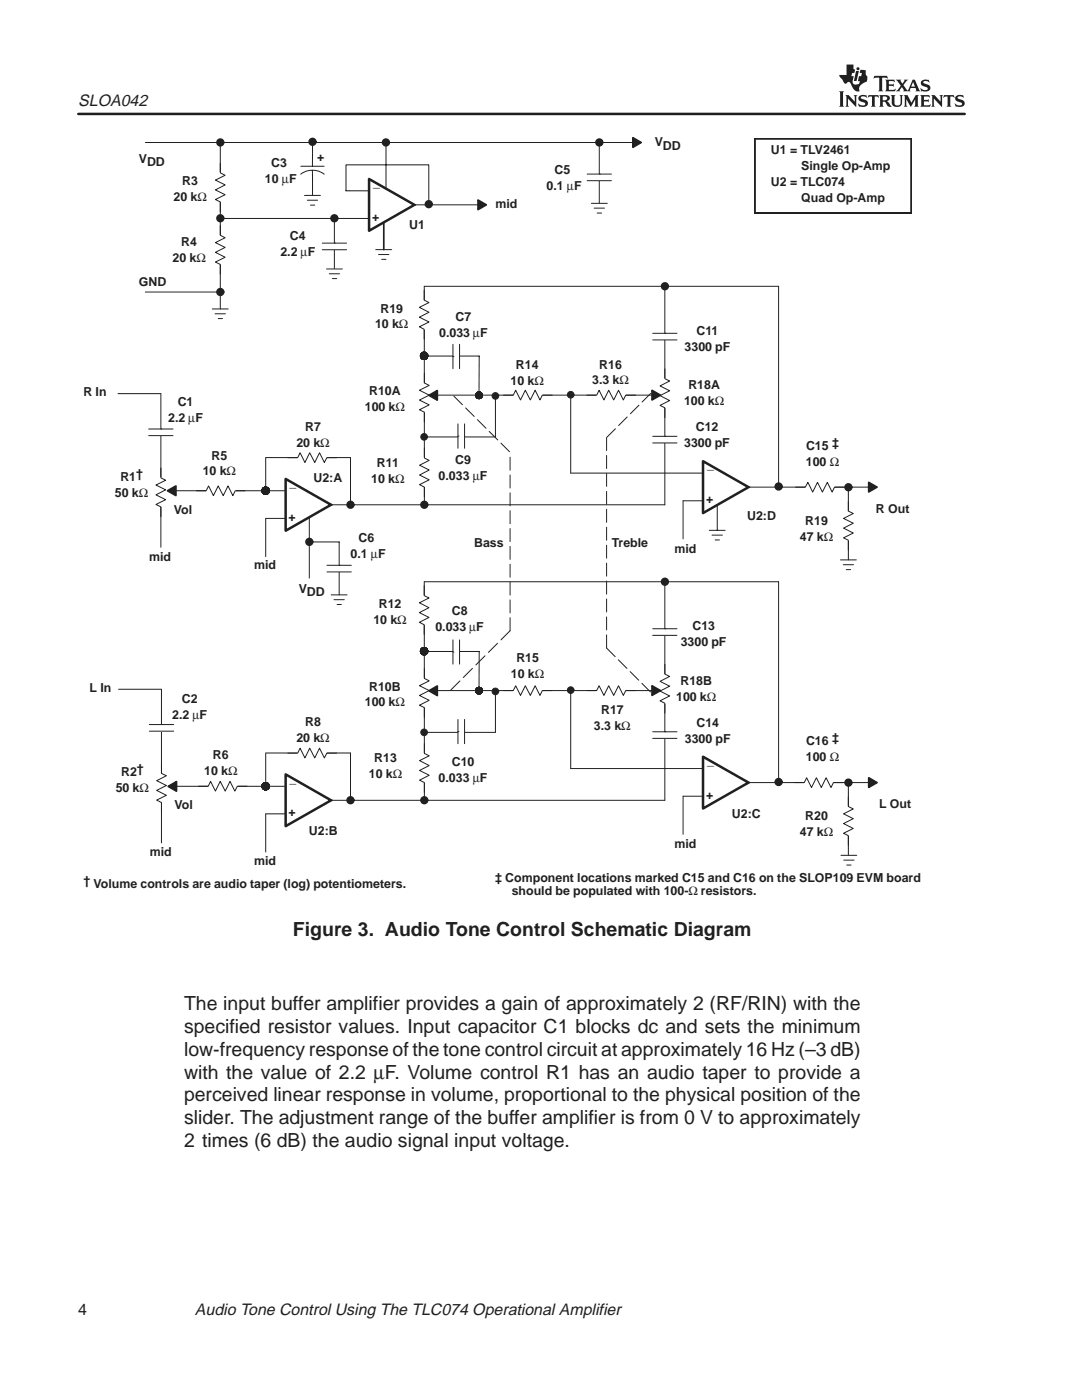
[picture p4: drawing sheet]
<svg xmlns="http://www.w3.org/2000/svg" width="216mm" height="279mm" viewBox="0 0 216 279" stroke-linecap="round" stroke-linejoin="round" font-family="sans-serif">
<path d="M15.6 22.7h176.9" fill="none" stroke="#231f20" stroke-width=".5"/>
<g fill="#231f20">
<path d="M170.8 14.2h.6l-.5 2h-.5z"/>
<path d="M175.4 19h1.5a.62 .62 0 0 1 .7 .7l-.2 .3-.5 .2 1 1-.1 .1a.9 .9 0 0 1-1.1-.8l-.1-.2h-.5v.7l.3 .3h-1l.2-.2v-1.9z" fill-rule="evenodd"/>
<path d="M178.8 15.9h1l-.1 .3 .4 .5 .4-.6-.1-.2h.8l-.9 1.1 .8 1.1 1-2.2h.4l.9 2 .3 .3h-1l.1-.2-.1-.4h-1l-.2 .5 .2 .1h-1.5l.2-.2-.4-.6-.5 .6 .1 .2h-.8l.9-1.1z" fill-rule="evenodd"/>
<path d="M190.7 19.2l.6-.2 .9-.1 .1 .6-.7-.3-.4 .1a.33 .33 0 0 0 0 .4 .33 .33 0 0 0 .4 .1 .77 .77 0 0 1 .9 .7 .77 .77 0 0 1-.8 .8h-1l-.2-.6 .8 .3h.4l.3-.2a.34 .34 0 0 0-.4-.4 .86 .86 0 0 1-1-1z" fill-rule="evenodd"/>
<path d="M188.4 19h1.9l.1 .5-.3-.2h-.5v1.8l.2 .2h-.9l.2-.3v-1.6l-.4-.1-.5 .2z" fill-rule="evenodd"/>
<path d="M183.6 19h1.8l.1 .5-.3-.2h-.8v.6h.7l.2-.1v.6l-.2-.2h-.7v.8h.9l.4-.2-.1 .5h-2l.2-.3v-1.8z" fill-rule="evenodd"/>
<path d="M185.8 19h.7l1.2 1.3v-1l-.2-.3h.7l-.2 .3v2l-1.7-1.6v1.4l.2 .2h-.7l.2-.2v-1.9z" fill-rule="evenodd"/>
<path d="M180.3 19h.8l.8 1.5 .8-1.5h.7l-.3 .2v1.9l.3 .2h-1l.2-.2v-1.3l-.9 1.5-.9-1.5v1.2l.3 .3h-.8l.2-.3v-1.7z" fill-rule="evenodd"/>
<path d="M171.5 19.2l.6-.3 .6 .1 .1-.1 .2 .6-.9-.3a.29 .29 0 0 0-.3 .3 .29 .29 0 0 0 .4 .3 .84 .84 0 0 1 .9 1.1l-.5 .4h-1.2l-.2-.6 .6 .3 .8-.1a.32 .32 0 0 0 0-.3 .32 .32 0 0 0-.3-.2l-.3-.1a.71 .71 0 0 1-.6-.4 .71 .71 0 0 1 .1-.7z" fill-rule="evenodd"/>
<path d="M173.3 19h1.9l.2 .5-.3-.2h-.6v1.8l.2 .2h-.9l.2-.2v-1.8h-.5l-.3 .2z" fill-rule="evenodd"/>
<path d="M177.7 19h1l-.2 .2v1.4a.65 .65 0 0 0 .6 .5 .65 .65 0 0 0 .6-.5v-1.3l-.2-.3h.7l-.2 .2v1.3l-.1 .5a1.3 1.3 0 0 1-1.6 .2l-.3-.4-.1-1.6z" fill-rule="evenodd"/>
<path d="M168.7 19h.6l1.3 1.3v-1l-.3-.3h.8l-.2 .2v2.1l-1.7-1.6v1.4l.2 .2h-.7l.2-.4v-1.6z" fill-rule="evenodd"/>
<path d="M167.4 18.2h1l-.2 .3v2.5l.2 .3h-1l.2-.3v-2.5z" fill-rule="evenodd"/>
<path d="M174.5 15.1h2.5l.2 .6-.5-.2-.7 .1v2.3l.2 .3h-1l.2-.3v-2.3l-.8-.1-.3 .2z" fill-rule="evenodd"/>
<path d="M176.6 15.9h1.8l.1 .5-.4-.2h-.7v.6h.7l.2-.1v.6l-.2-.2h-.7v.8h.8l.6-.2-.2 .5h-2l.2-.4v-1.5z" fill-rule="evenodd"/>
<path d="M183.9 16.1l.6-.2h.8l.2 .5-.6-.2h-.5a.25 .25 0 0 0-.2 .3 .25 .25 0 0 0 .3 .2l.4 .1a.73 .73 0 0 1 .8 .8 .73 .73 0 0 1-.9 .7h-.9l-.3-.7 .5 .3 .7 .1a.35 .35 0 0 0 .3-.4 .35 .35 0 0 0-.5-.3h-.1a.7 .7 0 0 1-.7-.4 .7 .7 0 0 1 .1-.8z" fill-rule="evenodd"/>
<path d="M168.9 12.9h1.4v.9l.3 .1-.1 .7h-.5l-.1 .6h.4l-.2 .9 .1 .5a.89 .89 0 0 0 1.2 .1l.2-.5-.4-.1 .2-.9h.4l.2-.6h-.5l.2-.7 1.1 .1v.9l.2 .3 .1 .6a.59 .59 0 0 1-.7 .7 1.24 1.24 0 0 0-.9 1.7l-.2 .1a1.88 1.88 0 0 1-1.6-1.6 .46 .46 0 0 0-.4-.4 .46 .46 0 0 0-.5 .4l-.3-.1-.9-1.3-.1-.3h1.4z" fill-rule="evenodd"/>
<circle cx="171.2" cy="13.7" r=".3"/>
</g>
<g fill="#fff">
<path d="M182.2 16.4l.4 .9h-.8z"/>
<path d="M176.2 19.3l.7 .1a.39 .39 0 0 1 .1 .4 .39 .39 0 0 1-.4 .2h-.5z" fill-rule="evenodd"/>
</g>
<path d="M44 28.4v33.3M62.4 28.3v10.7M119.6 28.4v12.2M66.7 44v9.6M84.7 116.1v43.6M132.7 116.1v43.6M85.6 137.8h46.2M53.1 150.3h16.8M149.4 156.2h25.6M169.3 156.2v14.5" fill="none" stroke="#231f20" stroke-width=".2"/>
<path d="M57 154.5l9.1 5.2-9.1 5.2z" fill="none" stroke="#231f20" stroke-width=".5"/>
<circle cx="66.1" cy="159.7" r=".17" fill="#231f20"/>
<path d="M35.2 156.9h21.7M66.1 159.7h66.6M53 162.4h3.9" fill="none" stroke="#231f20" stroke-width=".2"/>
<circle cx="53" cy="156.9" r=".66" fill="#231f20" stroke="#231f20" stroke-width=".34"/>
<circle cx="53" cy="156.9" r=".17" fill="#231f20"/>
<path d="M53 150.3v6.6" fill="none" stroke="#231f20" stroke-width=".2"/>
<path d="M59.4 149.4h5.8v1.9h-5.8z" fill-rule="evenodd" fill="#fff"/>
<path d="M57.4 150.3h2l.5-1 .9 2 1-2 1 2 1-2 .9 2 .5-1h2M69.9 150.3v9.4" fill="none" stroke="#231f20" stroke-width=".2"/>
<circle cx="69.9" cy="159.7" r=".66" fill="#231f20" stroke="#231f20" stroke-width=".34"/>
<circle cx="69.9" cy="159.7" r=".17" fill="#231f20"/>
<circle cx="84.6" cy="130" r=".66" fill="#231f20" stroke="#231f20" stroke-width=".34"/>
<circle cx="84.6" cy="130" r=".17" fill="#231f20"/>
<path d="M83.7 135.4h2v5.8h-2z" fill-rule="evenodd" fill="#fff"/>
<path d="M84.7 133.4v2l.9 .5-1.9 .9 1.9 1-1.9 1 1.9 1-1.9 .9 1 .5v2M84.6 146.1h.1" fill="none" stroke="#231f20" stroke-width=".2"/>
<circle cx="84.6" cy="146.2" r=".66" fill="#231f20" stroke="#231f20" stroke-width=".2"/>
<path d="M83.7 150.3h2v5.9h-2z" fill-rule="evenodd" fill="#fff"/>
<path d="M84.7 148.4v2l.9 .4-1.9 1 1.9 1-1.9 1 1.9 .9-1.9 1 1 .5v1.9" fill="none" stroke="#231f20" stroke-width=".2"/>
<circle cx="84.7" cy="159.7" r=".66" fill="#231f20" stroke="#231f20" stroke-width=".34"/>
<circle cx="84.7" cy="159.7" r=".17" fill="#231f20"/>
<path d="M84.9 130h10.7v7.7M84.9 146.2h14" fill="none" stroke="#231f20" stroke-width=".2"/>
<path d="M102.4 136.9h5.9v1.9h-5.9z" fill-rule="evenodd" fill="#fff"/>
<path d="M100.5 137.8h1.9l.5-.9 1 1.9 .9-1.9 1 1.9 1-1.9 .9 1.9 .5-1h2M113.9 138v15.4" fill="none" stroke="#231f20" stroke-width=".2"/>
<circle cx="113.9" cy="137.7" r=".66" fill="#231f20" stroke="#231f20" stroke-width=".2"/>
<path d="M131.7 134.5h2v5.8h-2z" fill-rule="evenodd" fill="#fff"/>
<path d="M132.7 132.6v1.9l.9 .5-1.9 1 1.9 .9-1.9 1 1.9 1-1.9 1 1 .4v2" fill="none" stroke="#231f20" stroke-width=".2"/>
<path d="M140.3 151l9.1 5.2-9.1 5.2z" fill="none" stroke="#231f20" stroke-width=".5"/>
<circle cx="149.4" cy="156.2" r=".17" fill="#231f20"/>
<path d="M155.4 116.1v40.1M113.9 153.4h26.2M136.3 158.9h3.9" fill="none" stroke="#231f20" stroke-width=".2"/>
<circle cx="155.4" cy="156.1" r=".66" fill="#231f20" stroke="#231f20" stroke-width=".34"/>
<circle cx="155.4" cy="156.1" r=".17" fill="#231f20"/>
<path d="M85.6 137.9l1.7-1v1.9z" fill="#231f20" stroke="#231f20" stroke-width=".34"/>
<path d="M168.4 160.9h1.9v5.9h-1.9z" fill-rule="evenodd" fill="#fff"/>
<path d="M169.3 159v2l1 .4-2 1 2 1-2 1 2 .9-2 1 1 .5v1.9M167.8 170.7h3.2M168.4 171.7h2M169 172.6h.8" fill="none" stroke="#231f20" stroke-width=".2"/>
<path d="M59.9 30.7h4.8v5.1h-4.8z" fill-rule="evenodd" fill="#fff"/>
<path d="M60 34.8a3.8 3.8 0 0 1 4.7 0M60 33.2h4.7M60.8 39h3.1M61.3 40h2.1M62.3 34l.1 1.8M62.4 30.6l-.1 2.6M61.9 40.9h.9" fill="none" stroke="#231f20" stroke-width=".2"/>
<path d="M83.7 118.8h2v5.9h-2z" fill-rule="evenodd" fill="#fff"/>
<path d="M150.6 27.7h31.3v14.8h-31.3zM84.6 116.9v2l1 .4-1.9 1 1.9 1-1.9 1 1.9 .9-1.9 1 .9 .5v1.9M98.9 138h.1M98.9 138v8.2" fill="none" stroke="#231f20" stroke-width=".2"/>
<g fill="#231f20" stroke="#231f20" stroke-width=".2">
<circle cx="98.8" cy="138" r=".66"/>
<circle cx="95.6" cy="137.8" r=".66"/>
</g>
<path d="M131.4 146.1h2.7v1.3h-2.7z" fill-rule="evenodd" fill="#fff"/>
<path d="M130.2 147.4h4.9M130.2 146h4.9M132.7 146h.1" fill="none" stroke="#231f20" stroke-width=".2"/>
<path d="M90.5 128.7h1.2v2.6h-1.2z" fill-rule="evenodd" fill="#fff"/>
<path d="M90.4 130.1h.1M90.4 127.7v4.8M91.7 127.7v4.8" fill="none" stroke="#231f20" stroke-width=".2"/>
<path d="M91.4 144.6h1.3v2.6h-1.3z" fill-rule="evenodd" fill="#fff"/>
<path d="M91.4 146h.1M91.4 143.6v4.8M92.7 143.6v4.8M136.3 158.9v7.6M53 162.4v7.6" fill="none" stroke="#231f20" stroke-width=".2"/>
<path d="M101.8 125.9l-11.9 11.9" fill="none" stroke="#231f20" stroke-width=".2" stroke-dasharray="2.6 1"/>
<path d="M90.6 79.1l11.2 11.2" fill="none" stroke="#231f20" stroke-width=".2" stroke-dasharray="2.4 .9"/>
<circle cx="53" cy="156.9" r=".66" fill="#231f20" stroke="#231f20" stroke-width=".34"/>
<circle cx="53" cy="156.9" r=".17" fill="#231f20"/>
<circle cx="84.6" cy="130" r=".66" fill="#231f20" stroke="#231f20" stroke-width=".34"/>
<circle cx="84.6" cy="130" r=".17" fill="#231f20"/>
<path d="M59.9 30.7h4.8v5.1h-4.8z" fill-rule="evenodd" fill="#fff"/>
<path d="M60 34.8a3.8 3.8 0 0 1 4.7 0M60 33.2h4.7M62.3 34l.1 1.8M62.4 30.6l-.1 2.6M150.6 27.7h31.3v14.8h-31.3z" fill="none" stroke="#231f20" stroke-width=".2"/>
<circle cx="95.6" cy="137.8" r=".66" fill="#231f20" stroke="#231f20" stroke-width=".2"/>
<circle cx="53" cy="156.9" r=".66" fill="#231f20" stroke="#231f20" stroke-width=".34"/>
<circle cx="53" cy="156.9" r=".17" fill="#231f20"/>
<circle cx="84.6" cy="130" r=".66" fill="#231f20" stroke="#231f20" stroke-width=".34"/>
<circle cx="84.6" cy="130" r=".17" fill="#231f20"/>
<circle cx="95.6" cy="137.8" r=".66" fill="#231f20" stroke="#231f20" stroke-width=".2"/>
<path d="M150.6 27.7h31.3v14.8h-31.3z" fill="none" stroke="#231f20" stroke-width=".2"/>
<circle cx="53" cy="156.9" r=".66" fill="#231f20" stroke="#231f20" stroke-width=".34"/>
<circle cx="53" cy="156.9" r=".17" fill="#231f20"/>
<circle cx="84.6" cy="130" r=".66" fill="#231f20" stroke="#231f20" stroke-width=".34"/>
<circle cx="84.6" cy="130" r=".17" fill="#231f20"/>
<path d="M59.9 30.7h4.8v5.1h-4.8z" fill-rule="evenodd" fill="#fff"/>
<path d="M60 34.8a3.8 3.8 0 0 1 4.7 0M60 33.2h4.7M62.3 34l.1 1.8M62.4 30.6l-.1 2.6M150.6 27.7h31.3v14.8h-31.3z" fill="none" stroke="#231f20" stroke-width=".2"/>
<circle cx="95.6" cy="137.8" r=".66" fill="#231f20" stroke="#231f20" stroke-width=".2"/>
<circle cx="53" cy="156.9" r=".66" fill="#231f20" stroke="#231f20" stroke-width=".34"/>
<circle cx="53" cy="156.9" r=".17" fill="#231f20"/>
<circle cx="84.6" cy="130" r=".66" fill="#231f20" stroke="#231f20" stroke-width=".34"/>
<circle cx="84.6" cy="130" r=".17" fill="#231f20"/>
<path d="M59.9 30.7h4.8v5.1h-4.8z" fill-rule="evenodd" fill="#fff"/>
<path d="M60 34.8a3.8 3.8 0 0 1 4.7 0M60 33.2h4.7M62.3 34l.1 1.8M62.4 30.6l-.1 2.6M150.6 27.7h31.3v14.8h-31.3z" fill="none" stroke="#231f20" stroke-width=".2"/>
<circle cx="95.6" cy="137.8" r=".66" fill="#231f20" stroke="#231f20" stroke-width=".2"/>
<circle cx="53" cy="156.9" r=".66" fill="#231f20" stroke="#231f20" stroke-width=".34"/>
<circle cx="53" cy="156.9" r=".17" fill="#231f20"/>
<circle cx="84.6" cy="130" r=".66" fill="#231f20" stroke="#231f20" stroke-width=".34"/>
<circle cx="84.6" cy="130" r=".17" fill="#231f20"/>
<path d="M59.9 30.7h4.8v5.1h-4.8z" fill-rule="evenodd" fill="#fff"/>
<path d="M60 34.8a3.8 3.8 0 0 1 4.7 0M60 33.2h4.7M62.3 34l.1 1.8M62.4 30.6l-.1 2.6M150.6 27.7h31.3v14.8h-31.3z" fill="none" stroke="#231f20" stroke-width=".2"/>
<circle cx="95.6" cy="137.8" r=".66" fill="#231f20" stroke="#231f20" stroke-width=".2"/>
<circle cx="53" cy="156.9" r=".66" fill="#231f20" stroke="#231f20" stroke-width=".34"/>
<circle cx="53" cy="156.9" r=".17" fill="#231f20"/>
<circle cx="84.6" cy="130" r=".66" fill="#231f20" stroke="#231f20" stroke-width=".34"/>
<circle cx="84.6" cy="130" r=".17" fill="#231f20"/>
<circle cx="95.6" cy="137.8" r=".66" fill="#231f20" stroke="#231f20" stroke-width=".2"/>
<path d="M150.6 27.7h31.3v14.8h-31.3z" fill="none" stroke="#231f20" stroke-width=".2"/>
<circle cx="53" cy="156.9" r=".66" fill="#231f20" stroke="#231f20" stroke-width=".34"/>
<circle cx="53" cy="156.9" r=".17" fill="#231f20"/>
<circle cx="84.6" cy="130" r=".66" fill="#231f20" stroke="#231f20" stroke-width=".34"/>
<circle cx="84.6" cy="130" r=".17" fill="#231f20"/>
<path d="M59.9 30.7h4.8v5.1h-4.8z" fill-rule="evenodd" fill="#fff"/>
<path d="M60 34.8a3.8 3.8 0 0 1 4.7 0M60 33.2h4.7M62.3 34l.1 1.8M62.4 30.6l-.1 2.6M150.6 27.7h31.3v14.8h-31.3zM84.7 116.1h70.7" fill="none" stroke="#231f20" stroke-width=".2"/>
<circle cx="95.6" cy="137.8" r=".66" fill="#231f20" stroke="#231f20" stroke-width=".2"/>
<circle cx="132.7" cy="116.1" r=".66" fill="#231f20" stroke="#231f20" stroke-width=".34"/>
<circle cx="132.7" cy="116.1" r=".17" fill="#231f20"/>
<circle cx="53" cy="156.9" r=".66" fill="#231f20" stroke="#231f20" stroke-width=".34"/>
<circle cx="53" cy="156.9" r=".17" fill="#231f20"/>
<circle cx="53" cy="156.9" r=".66" fill="#231f20" stroke="#231f20" stroke-width=".34"/>
<circle cx="53" cy="156.9" r=".17" fill="#231f20"/>
<circle cx="53" cy="156.9" r=".66" fill="#231f20" stroke="#231f20" stroke-width=".34"/>
<circle cx="53" cy="156.9" r=".17" fill="#231f20"/>
<circle cx="84.6" cy="130" r=".66" fill="#231f20" stroke="#231f20" stroke-width=".34"/>
<circle cx="84.6" cy="130" r=".17" fill="#231f20"/>
<circle cx="95.6" cy="137.8" r=".66" fill="#231f20" stroke="#231f20" stroke-width=".2"/>
<path d="M150.6 27.7h31.3v14.8h-31.3z" fill="none" stroke="#231f20" stroke-width=".2"/>
<circle cx="53" cy="156.9" r=".66" fill="#231f20" stroke="#231f20" stroke-width=".34"/>
<circle cx="53" cy="156.9" r=".17" fill="#231f20"/>
<circle cx="84.6" cy="130" r=".66" fill="#231f20" stroke="#231f20" stroke-width=".34"/>
<circle cx="84.6" cy="130" r=".17" fill="#231f20"/>
<path d="M59.9 30.7h4.8v5.1h-4.8z" fill-rule="evenodd" fill="#fff"/>
<path d="M60 34.8a3.8 3.8 0 0 1 4.7 0M60 33.2h4.7M62.3 34l.1 1.8M62.4 30.6l-.1 2.6M150.6 27.7h31.3v14.8h-31.3z" fill="none" stroke="#231f20" stroke-width=".2"/>
<circle cx="95.6" cy="137.8" r=".66" fill="#231f20" stroke="#231f20" stroke-width=".2"/>
<circle cx="53" cy="156.9" r=".66" fill="#231f20" stroke="#231f20" stroke-width=".34"/>
<circle cx="53" cy="156.9" r=".17" fill="#231f20"/>
<circle cx="84.6" cy="130" r=".66" fill="#231f20" stroke="#231f20" stroke-width=".34"/>
<circle cx="84.6" cy="130" r=".17" fill="#231f20"/>
<path d="M59.9 30.7h4.8v5.1h-4.8z" fill-rule="evenodd" fill="#fff"/>
<path d="M60 34.8a3.8 3.8 0 0 1 4.7 0M60 33.2h4.7M62.3 34l.1 1.8M62.4 30.6l-.1 2.6M150.6 27.7h31.3v14.8h-31.3z" fill="none" stroke="#231f20" stroke-width=".2"/>
<circle cx="95.6" cy="137.8" r=".66" fill="#231f20" stroke="#231f20" stroke-width=".2"/>
<circle cx="53" cy="156.9" r=".66" fill="#231f20" stroke="#231f20" stroke-width=".34"/>
<circle cx="53" cy="156.9" r=".17" fill="#231f20"/>
<circle cx="84.6" cy="130" r=".66" fill="#231f20" stroke="#231f20" stroke-width=".34"/>
<circle cx="84.6" cy="130" r=".17" fill="#231f20"/>
<path d="M59.9 30.7h4.8v5.1h-4.8z" fill-rule="evenodd" fill="#fff"/>
<path d="M60 34.8a3.8 3.8 0 0 1 4.7 0M60 33.2h4.7M62.3 34l.1 1.8M62.4 30.6l-.1 2.6M150.6 27.7h31.3v14.8h-31.3z" fill="none" stroke="#231f20" stroke-width=".2"/>
<circle cx="95.6" cy="137.8" r=".66" fill="#231f20" stroke="#231f20" stroke-width=".2"/>
<circle cx="53" cy="156.9" r=".66" fill="#231f20" stroke="#231f20" stroke-width=".34"/>
<circle cx="53" cy="156.9" r=".17" fill="#231f20"/>
<circle cx="84.6" cy="130" r=".66" fill="#231f20" stroke="#231f20" stroke-width=".34"/>
<circle cx="84.6" cy="130" r=".17" fill="#231f20"/>
<circle cx="95.6" cy="137.8" r=".66" fill="#231f20" stroke="#231f20" stroke-width=".2"/>
<path d="M150.6 27.7h31.3v14.8h-31.3z" fill="none" stroke="#231f20" stroke-width=".2"/>
<path d="M118.4 34.8h2.6v1.3h-2.6z" fill-rule="evenodd" fill="#fff"/>
<path d="M117.2 36.1h4.8M117.2 34.7h4.8M119.6 34.7h.1" fill="none" stroke="#231f20" stroke-width=".2"/>
<circle cx="53" cy="156.9" r=".66" fill="#231f20" stroke="#231f20" stroke-width=".34"/>
<circle cx="53" cy="156.9" r=".17" fill="#231f20"/>
<circle cx="84.6" cy="130" r=".66" fill="#231f20" stroke="#231f20" stroke-width=".34"/>
<circle cx="84.6" cy="130" r=".17" fill="#231f20"/>
<path d="M130.1 136.9l1.7 .9-1.7 1z" fill="#231f20" stroke="#231f20" stroke-width=".34"/>
<path d="M59.9 30.7h4.8v5.1h-4.8z" fill-rule="evenodd" fill="#fff"/>
<path d="M60 34.8a3.8 3.8 0 0 1 4.7 0M60 33.2h4.7M62.3 34l.1 1.8M62.4 30.6l-.1 2.6M150.6 27.7h31.3v14.8h-31.3zM95.6 137.8h.1" fill="none" stroke="#231f20" stroke-width=".2"/>
<circle cx="95.6" cy="137.8" r=".66" fill="#231f20" stroke="#231f20" stroke-width=".2"/>
<path d="M65.5 48.6h2.6v1.2h-2.6z" fill-rule="evenodd" fill="#fff"/>
<path d="M64.3 49.8h4.9M64.3 48.5h4.9M66.7 48.5h.1" fill="none" stroke="#231f20" stroke-width=".2"/>
<path d="M101.8 125.9v-35" fill="none" stroke="#231f20" stroke-width=".2" stroke-dasharray="2.6 1"/>
<path d="M119.1 136.9h5.8v1.9h-5.8z" fill-rule="evenodd" fill="#fff"/>
<path d="M117.1 137.8h2l.4-.9 1 1.9 1-1.9 1 1.9 .9-1.9 1 1.9 .5-1h1.9" fill="none" stroke="#231f20" stroke-width=".2"/>
<path d="M131.4 125.5h2.7v1.3h-2.7z" fill-rule="evenodd" fill="#fff"/>
<path d="M130.2 126.8h4.9M130.2 125.5h4.9M132.7 125.5h.1" fill="none" stroke="#231f20" stroke-width=".2"/>
<circle cx="169.3" cy="156.2" r=".66" fill="#231f20" stroke="#231f20" stroke-width=".34"/>
<circle cx="169.3" cy="156.2" r=".17" fill="#231f20"/>
<path d="M84.7 57.1v43.6M132.7 57.1v43.7M85.6 78.9h46.2M53.1 91.3h16.8M149.4 97.2h25.6M169.3 97.2v14.5" fill="none" stroke="#231f20" stroke-width=".2"/>
<path d="M57 95.6l9.1 5.1-9.1 5.2z" fill="none" stroke="#231f20" stroke-width=".5"/>
<circle cx="66.1" cy="100.7" r=".17" fill="#231f20"/>
<path d="M35.1 97.9h21.8M53 103.5h3.9M66.1 100.7h66.6" fill="none" stroke="#231f20" stroke-width=".2"/>
<circle cx="53" cy="97.9" r=".66" fill="#231f20" stroke="#231f20" stroke-width=".34"/>
<circle cx="53" cy="97.9" r=".17" fill="#231f20"/>
<path d="M53 91.3v6.6" fill="none" stroke="#231f20" stroke-width=".2"/>
<path d="M59.4 90.4h5.8v1.9h-5.8z" fill-rule="evenodd" fill="#fff"/>
<path d="M57.4 91.3h2l.5-.9 .9 1.9 1-1.9 1 1.9 1-1.9 .9 1.9 .5-1h2M69.9 91.3v9.5" fill="none" stroke="#231f20" stroke-width=".2"/>
<circle cx="69.9" cy="100.7" r=".66" fill="#231f20" stroke="#231f20" stroke-width=".34"/>
<circle cx="69.9" cy="100.8" r=".17" fill="#231f20"/>
<circle cx="84.6" cy="71" r=".66" fill="#231f20" stroke="#231f20" stroke-width=".34"/>
<circle cx="84.6" cy="71" r=".17" fill="#231f20"/>
<path d="M83.7 76.4h2v5.9h-2z" fill-rule="evenodd" fill="#fff"/>
<path d="M84.7 74.5v1.9l.9 .5-1.9 1 1.9 1-1.9 .9 1.9 1-1.9 1 1 .5v1.9M84.6 87.2h.1" fill="none" stroke="#231f20" stroke-width=".2"/>
<circle cx="84.6" cy="87.2" r=".66" fill="#231f20" stroke="#231f20" stroke-width=".2"/>
<path d="M83.7 91.4h2v5.8h-2z" fill-rule="evenodd" fill="#fff"/>
<path d="M84.7 89.4v2l.9 .5-1.9 .9 1.9 1-1.9 1 1.9 1-1.9 .9 1 .5v2" fill="none" stroke="#231f20" stroke-width=".2"/>
<circle cx="84.7" cy="100.7" r=".66" fill="#231f20" stroke="#231f20" stroke-width=".34"/>
<circle cx="84.7" cy="100.7" r=".17" fill="#231f20"/>
<path d="M84.9 71.1h10.7v7.7M84.9 87.2h14" fill="none" stroke="#231f20" stroke-width=".2"/>
<path d="M102.4 77.9h5.9v2h-5.9z" fill-rule="evenodd" fill="#fff"/>
<path d="M100.5 78.9h1.9l.5-1 1 1.9 .9-1.9 1 1.9 1-1.9 .9 1.9 .5-.9h2M113.9 79v15.4" fill="none" stroke="#231f20" stroke-width=".2"/>
<circle cx="113.9" cy="78.8" r=".66" fill="#231f20" stroke="#231f20" stroke-width=".2"/>
<path d="M131.7 75.5h2v5.9h-2z" fill-rule="evenodd" fill="#fff"/>
<path d="M132.7 73.6v2l.9 .4-1.9 1 1.9 1-1.9 1 1.9 .9-1.9 1 1 .5v1.9" fill="none" stroke="#231f20" stroke-width=".2"/>
<path d="M140.3 92l9.1 5.2-9.1 5.2z" fill="none" stroke="#231f20" stroke-width=".5"/>
<circle cx="149.4" cy="97.2" r=".17" fill="#231f20"/>
<path d="M155.4 57.1v40.1M113.9 94.4h26.2M136.3 99.9h3.9" fill="none" stroke="#231f20" stroke-width=".2"/>
<circle cx="155.4" cy="97.1" r=".66" fill="#231f20" stroke="#231f20" stroke-width=".34"/>
<circle cx="155.4" cy="97.1" r=".17" fill="#231f20"/>
<path d="M85.6 78.9l1.7-1v2z" fill="#231f20" stroke="#231f20" stroke-width=".34"/>
<path d="M168.4 102h1.9v5.8h-1.9z" fill-rule="evenodd" fill="#fff"/>
<path d="M141.5 105.8h3.2M142.1 106.8h2M142.7 107.8h.9M143.1 100.7v5.1M167.7 111.7h3.2M168.3 112.7h2M168.9 113.7h.8M169.3 100.1v1.9l1 .5-2 1 2 .9-2 1 2 1-2 .9 1 .5v2" fill="none" stroke="#231f20" stroke-width=".2"/>
<path d="M83.7 59.9h2v5.8h-2z" fill-rule="evenodd" fill="#fff"/>
<path d="M84.6 57.9v2l1 .5-1.9 .9 1.9 1-1.9 1 1.9 1-1.9 .9 .9 .5v2M95.6 78.9h.1M98.9 79h.1M98.9 79v8.2" fill="none" stroke="#231f20" stroke-width=".2"/>
<g fill="#231f20" stroke="#231f20" stroke-width=".2">
<circle cx="98.8" cy="79" r=".66"/>
<circle cx="95.6" cy="78.9" r=".66"/>
</g>
<path d="M131.4 87.1h2.7v1.3h-2.7z" fill-rule="evenodd" fill="#fff"/>
<path d="M130.2 88.4h4.9M130.2 87.1h4.9M132.7 87.1h.1" fill="none" stroke="#231f20" stroke-width=".2"/>
<path d="M90.5 69.8h1.2v2.6h-1.2z" fill-rule="evenodd" fill="#fff"/>
<path d="M90.4 71.2h.1M90.4 68.7v4.9M91.7 68.7v4.9" fill="none" stroke="#231f20" stroke-width=".2"/>
<path d="M91.4 85.6h1.3v2.7h-1.3z" fill-rule="evenodd" fill="#fff"/>
<path d="M91.4 87h.1M91.4 84.6v4.9M92.7 84.6v4.9M136.3 99.9v7.6M53 103.5v7.6" fill="none" stroke="#231f20" stroke-width=".2"/>
<circle cx="53" cy="97.9" r=".66" fill="#231f20" stroke="#231f20" stroke-width=".34"/>
<circle cx="53" cy="97.9" r=".17" fill="#231f20"/>
<circle cx="84.6" cy="71" r=".66" fill="#231f20" stroke="#231f20" stroke-width=".34"/>
<circle cx="84.6" cy="71" r=".17" fill="#231f20"/>
<circle cx="95.6" cy="78.9" r=".66" fill="#231f20" stroke="#231f20" stroke-width=".2"/>
<path d="M95.6 78.9h.1" fill="none" stroke="#231f20" stroke-width=".2"/>
<circle cx="53" cy="97.9" r=".66" fill="#231f20" stroke="#231f20" stroke-width=".34"/>
<circle cx="53" cy="97.9" r=".17" fill="#231f20"/>
<circle cx="84.6" cy="71" r=".66" fill="#231f20" stroke="#231f20" stroke-width=".34"/>
<circle cx="84.6" cy="71" r=".17" fill="#231f20"/>
<circle cx="95.6" cy="78.9" r=".66" fill="#231f20" stroke="#231f20" stroke-width=".2"/>
<path d="M95.6 78.9h.1" fill="none" stroke="#231f20" stroke-width=".2"/>
<circle cx="53" cy="97.9" r=".66" fill="#231f20" stroke="#231f20" stroke-width=".34"/>
<circle cx="53" cy="97.9" r=".17" fill="#231f20"/>
<circle cx="84.6" cy="71" r=".66" fill="#231f20" stroke="#231f20" stroke-width=".34"/>
<circle cx="84.6" cy="71" r=".17" fill="#231f20"/>
<circle cx="95.6" cy="78.9" r=".66" fill="#231f20" stroke="#231f20" stroke-width=".2"/>
<path d="M95.6 78.9h.1" fill="none" stroke="#231f20" stroke-width=".2"/>
<circle cx="53" cy="97.9" r=".66" fill="#231f20" stroke="#231f20" stroke-width=".34"/>
<circle cx="53" cy="97.9" r=".17" fill="#231f20"/>
<circle cx="84.6" cy="71" r=".66" fill="#231f20" stroke="#231f20" stroke-width=".34"/>
<circle cx="84.6" cy="71" r=".17" fill="#231f20"/>
<circle cx="95.6" cy="78.9" r=".66" fill="#231f20" stroke="#231f20" stroke-width=".2"/>
<path d="M95.6 78.9h.1" fill="none" stroke="#231f20" stroke-width=".2"/>
<circle cx="53" cy="97.9" r=".66" fill="#231f20" stroke="#231f20" stroke-width=".34"/>
<circle cx="53" cy="97.9" r=".17" fill="#231f20"/>
<circle cx="84.6" cy="71" r=".66" fill="#231f20" stroke="#231f20" stroke-width=".34"/>
<circle cx="84.6" cy="71" r=".17" fill="#231f20"/>
<circle cx="95.6" cy="78.9" r=".66" fill="#231f20" stroke="#231f20" stroke-width=".2"/>
<path d="M95.6 78.9h.1" fill="none" stroke="#231f20" stroke-width=".2"/>
<circle cx="53" cy="97.9" r=".66" fill="#231f20" stroke="#231f20" stroke-width=".34"/>
<circle cx="53" cy="97.9" r=".17" fill="#231f20"/>
<circle cx="84.6" cy="71" r=".66" fill="#231f20" stroke="#231f20" stroke-width=".34"/>
<circle cx="84.6" cy="71" r=".17" fill="#231f20"/>
<circle cx="95.6" cy="78.9" r=".66" fill="#231f20" stroke="#231f20" stroke-width=".2"/>
<path d="M95.6 78.9h.1" fill="none" stroke="#231f20" stroke-width=".2"/>
<circle cx="53" cy="97.9" r=".66" fill="#231f20" stroke="#231f20" stroke-width=".34"/>
<circle cx="53" cy="97.9" r=".17" fill="#231f20"/>
<circle cx="84.6" cy="71" r=".66" fill="#231f20" stroke="#231f20" stroke-width=".34"/>
<circle cx="84.6" cy="71" r=".17" fill="#231f20"/>
<circle cx="95.6" cy="78.9" r=".66" fill="#231f20" stroke="#231f20" stroke-width=".2"/>
<path d="M84.7 57.1h70.7" fill="none" stroke="#231f20" stroke-width=".2"/>
<circle cx="53" cy="97.9" r=".66" fill="#231f20" stroke="#231f20" stroke-width=".34"/>
<circle cx="53" cy="97.9" r=".17" fill="#231f20"/>
<circle cx="53" cy="97.9" r=".66" fill="#231f20" stroke="#231f20" stroke-width=".34"/>
<circle cx="53" cy="97.9" r=".17" fill="#231f20"/>
<circle cx="53" cy="97.9" r=".66" fill="#231f20" stroke="#231f20" stroke-width=".34"/>
<circle cx="53" cy="97.9" r=".17" fill="#231f20"/>
<circle cx="84.6" cy="71" r=".66" fill="#231f20" stroke="#231f20" stroke-width=".34"/>
<circle cx="84.6" cy="71" r=".17" fill="#231f20"/>
<circle cx="95.6" cy="78.9" r=".66" fill="#231f20" stroke="#231f20" stroke-width=".2"/>
<path d="M95.6 78.9h.1" fill="none" stroke="#231f20" stroke-width=".2"/>
<circle cx="53" cy="97.9" r=".66" fill="#231f20" stroke="#231f20" stroke-width=".34"/>
<circle cx="53" cy="97.9" r=".17" fill="#231f20"/>
<circle cx="84.6" cy="71" r=".66" fill="#231f20" stroke="#231f20" stroke-width=".34"/>
<circle cx="84.6" cy="71" r=".17" fill="#231f20"/>
<circle cx="95.6" cy="78.9" r=".66" fill="#231f20" stroke="#231f20" stroke-width=".2"/>
<path d="M95.6 78.9h.1" fill="none" stroke="#231f20" stroke-width=".2"/>
<circle cx="53" cy="97.9" r=".66" fill="#231f20" stroke="#231f20" stroke-width=".34"/>
<circle cx="53" cy="97.9" r=".17" fill="#231f20"/>
<circle cx="84.6" cy="71" r=".66" fill="#231f20" stroke="#231f20" stroke-width=".34"/>
<circle cx="84.6" cy="71" r=".17" fill="#231f20"/>
<circle cx="95.6" cy="78.9" r=".66" fill="#231f20" stroke="#231f20" stroke-width=".2"/>
<path d="M95.6 78.9h.1" fill="none" stroke="#231f20" stroke-width=".2"/>
<circle cx="53" cy="97.9" r=".66" fill="#231f20" stroke="#231f20" stroke-width=".34"/>
<circle cx="53" cy="97.9" r=".17" fill="#231f20"/>
<circle cx="84.6" cy="71" r=".66" fill="#231f20" stroke="#231f20" stroke-width=".34"/>
<circle cx="84.6" cy="71" r=".17" fill="#231f20"/>
<circle cx="95.6" cy="78.9" r=".66" fill="#231f20" stroke="#231f20" stroke-width=".2"/>
<path d="M95.6 78.9h.1" fill="none" stroke="#231f20" stroke-width=".2"/>
<circle cx="53" cy="97.9" r=".66" fill="#231f20" stroke="#231f20" stroke-width=".34"/>
<circle cx="53" cy="97.9" r=".17" fill="#231f20"/>
<circle cx="84.6" cy="71" r=".66" fill="#231f20" stroke="#231f20" stroke-width=".34"/>
<circle cx="84.6" cy="71" r=".17" fill="#231f20"/>
<circle cx="95.6" cy="78.9" r=".66" fill="#231f20" stroke="#231f20" stroke-width=".2"/>
<path d="M95.6 78.9h.1" fill="none" stroke="#231f20" stroke-width=".2"/>
<circle cx="53" cy="97.9" r=".66" fill="#231f20" stroke="#231f20" stroke-width=".34"/>
<circle cx="53" cy="97.9" r=".17" fill="#231f20"/>
<circle cx="84.6" cy="71" r=".66" fill="#231f20" stroke="#231f20" stroke-width=".34"/>
<circle cx="84.6" cy="71" r=".17" fill="#231f20"/>
<path d="M130.1 77.9l1.7 1-1.7 .9z" fill="#231f20" stroke="#231f20" stroke-width=".34"/>
<circle cx="95.6" cy="78.9" r=".66" fill="#231f20" stroke="#231f20" stroke-width=".2"/>
<path d="M95.6 78.9h.1" fill="none" stroke="#231f20" stroke-width=".2"/>
<path d="M119.1 77.9h5.8v2h-5.8z" fill-rule="evenodd" fill="#fff"/>
<path d="M117.1 78.9h2l.4-1 1 1.9 1-1.9 1 1.9 .9-1.9 1 1.9 .5-.9h1.9" fill="none" stroke="#231f20" stroke-width=".2"/>
<path d="M131.4 66.6h2.7v1.2h-2.7z" fill-rule="evenodd" fill="#fff"/>
<path d="M130.2 67.8h4.9M130.2 66.5h4.9M132.7 66.5h.1" fill="none" stroke="#231f20" stroke-width=".2"/>
<circle cx="169.3" cy="97.2" r=".66" fill="#231f20" stroke="#231f20" stroke-width=".34"/>
<circle cx="169.3" cy="97.2" r=".17" fill="#231f20"/>
<path d="M61.7 108.2h6v10.5M61.7 103.2v12.2M66.1 118.7h3.2M66.6 119.7h2.1M67.3 120.6h.8" fill="none" stroke="#231f20" stroke-width=".2"/>
<circle cx="61.7" cy="108.1" r=".66" fill="#231f20" stroke="#231f20" stroke-width=".34"/>
<circle cx="61.7" cy="108.2" r=".17" fill="#231f20"/>
<path d="M66.4 112.9h2.7v1.2h-2.7z" fill-rule="evenodd" fill="#fff"/>
<path d="M65.2 114.1h4.9M65.2 112.8h4.9M67.7 112.8h.1" fill="none" stroke="#231f20" stroke-width=".2"/>
<g fill="#231f20" stroke="#231f20" stroke-width=".34">
<path d="M173.3 96.3l1.7 .9-1.7 1z"/>
<path d="M173.3 155.2l1.7 1-1.7 .9z"/>
</g>
<path d="M121 87.3v42.3" fill="none" stroke="#231f20" stroke-width=".2" stroke-dasharray="2.6 1"/>
<path d="M73.6 35.7l9.1 5.2-9.1 5.2z" fill="none" stroke="#231f20" stroke-width=".5"/>
<circle cx="82.7" cy="40.9" r=".17" fill="#231f20"/>
<path d="M69.7 38.1h3.9M44 43.6h29.6M82.7 40.9h14.3" fill="none" stroke="#231f20" stroke-width=".2"/>
<path d="M43 34.5h2v5.8h-2z" fill-rule="evenodd" fill="#fff"/>
<path d="M44 32.5v2l.9 .5-1.9 .9 1.9 1-1.9 1 1.9 1-1.9 .9 1 .5v2" fill="none" stroke="#231f20" stroke-width=".2"/>
<circle cx="44" cy="43.6" r=".66" fill="#231f20" stroke="#231f20" stroke-width=".34"/>
<circle cx="44" cy="43.6" r=".17" fill="#231f20"/>
<path d="M43 46.9h2v5.9h-2z" fill-rule="evenodd" fill="#fff"/>
<path d="M44 45v2l.9 .4-1.9 1 1.9 1-1.9 1 1.9 .9-1.9 1 1 .5v1.9M65.2 53.7h3.1M65.7 54.6h2.1M66.3 55.6h.9M42.4 61.7h3.1M42.9 62.6h2.1M43.5 63.6h.9" fill="none" stroke="#231f20" stroke-width=".2"/>
<circle cx="66.7" cy="43.6" r=".66" fill="#231f20" stroke="#231f20" stroke-width=".34"/>
<circle cx="66.7" cy="43.6" r=".17" fill="#231f20"/>
<path d="M29 28.4h98.9M77 28.4v9.2M85.5 32.9h-16.5v5.2h.7M85.6 32.9v7.9M75 49.8h3.2M75.5 50.8h2.1M76.2 51.8h.8" fill="none" stroke="#231f20" stroke-width=".2"/>
<path d="M76.6 44.5v5.3" fill="none" stroke="#231f20" stroke-width=".34"/>
<circle cx="77" cy="28.4" r=".66" fill="#231f20" stroke="#231f20" stroke-width=".34"/>
<circle cx="77" cy="28.4" r=".17" fill="#231f20"/>
<path d="M29 58.3h15M118 40.6h3.2M118.6 41.5h2M119.2 42.5h.8" fill="none" stroke="#231f20" stroke-width=".2"/>
<g fill="#231f20" stroke="#231f20" stroke-width=".34">
<path d="M95.4 39.9l1.6 1-1.6 .9z"/>
<circle cx="44" cy="58.3" r=".66"/>
</g>
<circle cx="44" cy="58.3" r=".17" fill="#231f20"/>
<circle cx="62.4" cy="28.3" r=".66" fill="#231f20" stroke="#231f20" stroke-width=".34"/>
<circle cx="62.4" cy="28.3" r=".17" fill="#231f20"/>
<circle cx="44" cy="28.4" r=".66" fill="#231f20" stroke="#231f20" stroke-width=".34"/>
<circle cx="44" cy="28.4" r=".17" fill="#231f20"/>
<g fill="#231f20" stroke="#231f20" stroke-width=".34">
<path d="M126.3 27.5l1.6 .9-1.6 1z"/>
<circle cx="119.6" cy="28.4" r=".66"/>
</g>
<circle cx="119.6" cy="28.4" r=".17" fill="#231f20"/>
<path d="M129.8 78.5l-8.8 8.8M121 129.3l8.9 8.9" fill="none" stroke="#231f20" stroke-width=".2" stroke-dasharray="2.4 .9"/>
<circle cx="85.6" cy="40.7" r=".66" fill="#231f20" stroke="#231f20" stroke-width=".34"/>
<circle cx="85.6" cy="40.8" r=".17" fill="#231f20"/>
<circle cx="132.7" cy="57.1" r=".66" fill="#231f20" stroke="#231f20" stroke-width=".34"/>
<circle cx="132.7" cy="57.1" r=".17" fill="#231f20"/>
<path d="M32.1 78.6v30.6" fill="none" stroke="#231f20" stroke-width=".2"/>
<path d="M30.9 85.7h2.6v1.2h-2.6z" fill-rule="evenodd" fill="#fff"/>
<path d="M29.7 86.9h4.8M29.7 85.6h4.8M32.1 85.6h.1" fill="none" stroke="#231f20" stroke-width=".2"/>
<path d="M31.2 95.3h1.9v5.9h-1.9z" fill-rule="evenodd" fill="#fff"/>
<path d="M32.1 93.4v2l1 .4-2 1 2 1-2 1 2 .9-2 1 1 .5v1.9" fill="none" stroke="#231f20" stroke-width=".2"/>
<path d="M41.1 97h5.9v2h-5.9z" fill-rule="evenodd" fill="#fff"/>
<path d="M23.5 78.6h8.6M39.2 97.9h1.9l.5-.9 1 1.9 .9-1.9 1 1.9 1-1.9 1 1.9 .4-1h2M32.2 137.6v30.6" fill="none" stroke="#231f20" stroke-width=".2"/>
<path d="M33.4 97.9l1.7-.9v1.9z" fill="#231f20" stroke="#231f20" stroke-width=".34"/>
<path d="M31 144.7h2.6v1.2h-2.6z" fill-rule="evenodd" fill="#fff"/>
<path d="M29.8 145.9h4.9M29.8 144.6h4.9M32.2 144.6h.1" fill="none" stroke="#231f20" stroke-width=".2"/>
<path d="M31.3 154.3h1.9v5.9h-1.9z" fill-rule="evenodd" fill="#fff"/>
<path d="M23.7 137.6h8.5M32.2 152.4v1.9l1 .5-1.9 1 1.9 1-1.9 .9 1.9 1-1.9 1 .9 .5v1.9" fill="none" stroke="#231f20" stroke-width=".2"/>
<path d="M33.6 156.9l1.6-.9v1.9z" fill="#231f20" stroke="#231f20" stroke-width=".34"/>
<path d="M41.5 156h5.9v1.9h-5.9z" fill-rule="evenodd" fill="#fff"/>
<path d="M39.6 156.9h1.9l.5-1 1 2 .9-2 1 2 1-2 1 2 .5-1h1.9" fill="none" stroke="#231f20" stroke-width=".2"/>
<path d="M160.7 96.3h5.9v1.9h-5.9z" fill-rule="evenodd" fill="#fff"/>
<path d="M158.8 97.2h1.9l.5-.9 1 1.9 .9-1.9 1 1.9 1-1.9 .9 1.9 .5-1h2" fill="none" stroke="#231f20" stroke-width=".2"/>
<path d="M160.5 155.3h5.8v1.9h-5.8z" fill-rule="evenodd" fill="#fff"/>
<path d="M158.5 156.2h2l.5-1 .9 2 1-2 1 2 .9-2 1 2 .5-1h1.9" fill="none" stroke="#231f20" stroke-width=".2"/>
<g font-size="3.9" fill="#231f20">
<text x="58.5" y="186.7">Figure 3. Audio Tone Control Schematic Diagram</text>
<text x="36.7" y="201.5">The input buffer amplifier provides a gain of approximately 2 (RF/RIN) with the</text>
<text x="36.7" y="206.1">specified resistor values. Input capacitor C1 blocks dc and sets the minimum</text>
<text x="36.7" y="210.7">low-frequency response of the tone control circuit at approximately 16 Hz (–3 dB)</text>
<text x="36.7" y="215.2">with the value of 2.2 µF. Volume control R1 has an audio taper to provide a</text>
<text x="36.7" y="219.8">perceived linear response in volume, proportional to the physical position of the</text>
<text x="36.7" y="224.4">slider. The adjustment range of the buffer amplifier is from 0 V to approximately</text>
<text x="36.7" y="229">2 times (6 dB) the audio signal input voltage.</text>
</g>
<g font-size="3.2" fill="#231f20">
<text x="15.6" y="21.2">SLOA042</text>
<text x="15.6" y="262.4">4</text>
<text x="38.9" y="262.4">Audio Tone Control Using The TLC074 Operational Amplifier</text>
</g>
<g font-size="2.5" fill="#231f20">
<text x="130.6" y="29.2">V</text>
<text x="132.3" y="29.8">DD</text>
<text x="27.7" y="32.5">V</text>
<text x="29.3" y="33.1">DD</text>
<text x="54.1" y="33.3">C3</text>
<text x="63.3" y="32.2">+</text>
<text x="110.6" y="34.7">C5</text>
<text x="153.8" y="30.7">U1 = TLV2461</text>
<text x="159.9" y="33.9">Single Op-Amp</text>
<text x="34.6" y="40.1">20 kΩ</text>
<text x="36.4" y="37">R3</text>
<text x="52.9" y="36.5">10 µF</text>
<text x="74.4" y="37.4">_</text>
<text x="98.9" y="41.5">mid</text>
<text x="109" y="37.9">0.1 µF</text>
<text x="153.8" y="37.1">U2 = TLC074</text>
<text x="159.9" y="40.2">Quad Op-Amp</text>
<text x="57.9" y="47.9">C4</text>
<text x="74.2" y="44.1">+</text>
<text x="81.6" y="45.8">U1</text>
<text x="34.4" y="52.2">20 kΩ</text>
<text x="36.2" y="49.1">R4</text>
<text x="56" y="51.1">2.2 µF</text>
<text x="27.7" y="57.1">GND</text>
<text x="74.8" y="65.5">10 kΩ</text>
<text x="75.9" y="62.4">R19</text>
<text x="90.9" y="64.1">C7</text>
<text x="87.6" y="67.3">0.033 µF</text>
<text x="136.6" y="70">3300 pF</text>
<text x="139" y="66.9">C11</text>
<text x="101.9" y="76.8">10 kΩ</text>
<text x="102.9" y="73.7">R14</text>
<text x="118.2" y="76.7">3.3 kΩ</text>
<text x="119.6" y="73.6">R16</text>
<text x="137.4" y="77.7">R18A</text>
<text x="16.6" y="79.1">R In</text>
<text x="35.5" y="81">C1</text>
<text x="72.8" y="82">100 kΩ</text>
<text x="73.7" y="78.9">R10A</text>
<text x="136.5" y="80.9">100 kΩ</text>
<text x="33.6" y="84.2">2.2 µF</text>
<text x="59.1" y="89.2">20 kΩ</text>
<text x="60.9" y="86">R7</text>
<text x="136.5" y="89.2">3300 pF</text>
<text x="138.8" y="86.1">C12</text>
<text x="160.8" y="89.8">C15</text>
<text x="166" y="89.2">‡</text>
<text x="24" y="95.9">R1</text>
<text x="27.2" y="95.3">†</text>
<text x="40.5" y="94.9">10 kΩ</text>
<text x="42.2" y="91.7">R5</text>
<text x="75.2" y="93.2">R11</text>
<text x="87.5" y="95.7">0.033 µF</text>
<text x="90.8" y="92.6">C9</text>
<text x="141.1" y="93.7">_</text>
<text x="160.8" y="93">100 Ω</text>
<text x="22.9" y="99.1">50 kΩ</text>
<text x="57.8" y="97.2">_</text>
<text x="62.5" y="96.1">U2:A</text>
<text x="74.1" y="96.4">10 kΩ</text>
<text x="140.9" y="100.5">+</text>
<text x="34.7" y="102.5">Vol</text>
<text x="57.6" y="104">+</text>
<text x="149.1" y="103.8">U2:D</text>
<text x="159.6" y="107.9">47 kΩ</text>
<text x="160.7" y="104.7">R19</text>
<text x="174.8" y="102.5">R Out</text>
<text x="29.7" y="111.9">mid</text>
<text x="50.7" y="113.6">mid</text>
<text x="69.9" y="111.3">0.1 µF</text>
<text x="71.5" y="108.1">C6</text>
<text x="94.6" y="109.2">Bass</text>
<text x="122.1" y="109.2">Treble</text>
<text x="134.6" y="110.3">mid</text>
<text x="59.6" y="118.3">V</text>
<text x="61.2" y="118.9">DD</text>
<text x="74.5" y="124.5">10 kΩ</text>
<text x="75.6" y="121.3">R12</text>
<text x="86.9" y="126">0.033 µF</text>
<text x="90.1" y="122.8">C8</text>
<text x="138.2" y="125.8">C13</text>
<text x="135.8" y="129">3300 pF</text>
<text x="73.7" y="137.8">R10B</text>
<text x="102" y="135.3">10 kΩ</text>
<text x="103" y="132.2">R15</text>
<text x="135.8" y="136.7">R18B</text>
<text x="17.9" y="138.2">L In</text>
<text x="34.4" y="143.4">2.2 µF</text>
<text x="36.3" y="140.3">C2</text>
<text x="72.8" y="141">100 kΩ</text>
<text x="119.9" y="142.4">R17</text>
<text x="134.9" y="139.8">100 kΩ</text>
<text x="59.1" y="148.1">20 kΩ</text>
<text x="60.9" y="145">R8</text>
<text x="118.5" y="145.6">3.3 kΩ</text>
<text x="136.7" y="148.3">3300 pF</text>
<text x="139" y="145.1">C14</text>
<text x="160.8" y="148.8">C16</text>
<text x="166" y="148.1">‡</text>
<text x="24.2" y="154.9">R2</text>
<text x="27.3" y="154.3">†</text>
<text x="40.7" y="154.7">10 kΩ</text>
<text x="42.5" y="151.5">R6</text>
<text x="73.6" y="155.3">10 kΩ</text>
<text x="74.7" y="152.2">R13</text>
<text x="90.1" y="152.9">C10</text>
<text x="141.1" y="152.7">_</text>
<text x="160.8" y="151.9">100 Ω</text>
<text x="23.1" y="158.1">50 kΩ</text>
<text x="34.8" y="161.5">Vol</text>
<text x="57.8" y="156.2">_</text>
<text x="87.5" y="156.1">0.033 µF</text>
<text x="140.9" y="159.4">+</text>
<text x="175.4" y="161.3">L Out</text>
<text x="57.6" y="162.9">+</text>
<text x="61.6" y="166.6">U2:B</text>
<text x="146.1" y="163.2">U2:C</text>
<text x="159.6" y="166.9">47 kΩ</text>
<text x="160.7" y="163.7">R20</text>
<text x="29.9" y="170.9">mid</text>
<text x="50.7" y="172.6">mid</text>
<text x="134.6" y="169.3">mid</text>
<text x="16.6" y="176.6">†</text>
<text x="18.7" y="177.2">Volume controls are audio taper (log) potentiometers.</text>
<text x="98.8" y="176">‡ Component locations marked C15 and C16 on the SLOP109 EVM board</text>
<text x="102.1" y="178.7">should be populated with 100-Ω resistors.</text>
</g>
</svg>
